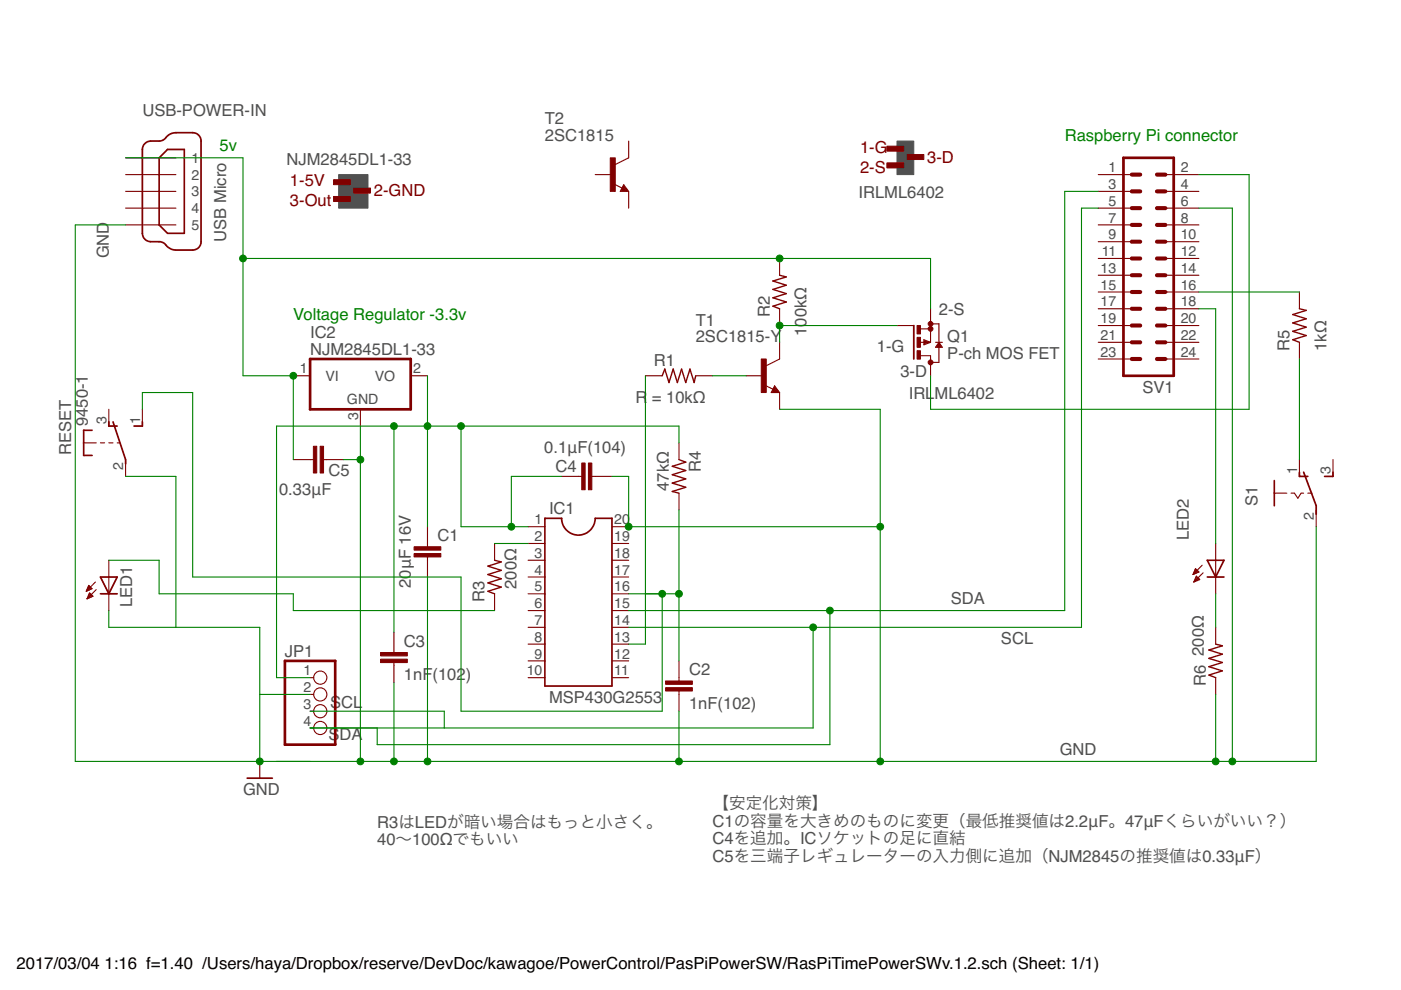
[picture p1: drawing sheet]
<svg xmlns="http://www.w3.org/2000/svg" width="297mm" height="210mm" viewBox="0 0 297 210" stroke-linecap="round" stroke-linejoin="round" font-family="sans-serif">
<g fill="#505050" stroke="#505050" stroke-width=".21">
<path d="M190.2 29.9h3.5v7.1h-3.5z"/>
<path d="M71.8 37h6.2v7.1h-6.2z"/>
</g>
<g fill="#800000" stroke="#800000" stroke-width=".21">
<path d="M188 34.5h3.6v1.1h-3.6z"/>
<path d="M192.3 32.8h3.6v1h-3.6z"/>
<path d="M188 31h3.6v1h-3.6z"/>
<path d="M70.7 41.7h3.6v1h-3.6z"/>
<path d="M75 39.9h3.5v1h-3.5z"/>
<path d="M70.7 38.1h3.6v1.1h-3.6z"/>
<path d="M194.4 74.4h.8v1.7h-.8z"/>
<path d="M194.4 69h.8v1.8h-.8z"/>
<path d="M194.4 71.5h.8v2.1h-.8z"/>
<path d="M161.4 76.1h1.1v7.1h-1.1z"/>
<path d="M87.8 117.4h5.7v.7h-5.7z"/>
<path d="M87.8 115.9h5.7v.7h-5.7z"/>
<path d="M141.1 145.8h5.7v.7h-5.7z"/>
<path d="M141.1 144.4h5.7v.7h-5.7z"/>
<path d="M80.7 139.8h5.7v.7h-5.7z"/>
<path d="M80.7 138.3h5.7v.8h-5.7z"/>
<path d="M124.8 98.2h.7v5.6h-.7z"/>
<path d="M123.3 98.2h.8v5.6h-.8z"/>
<path d="M66.4 94.6h.8v5.7h-.8z"/>
<path d="M67.9 94.6h.7v5.7h-.7z"/>
<path d="M129.4 33.5h1.1v7.1h-1.1z"/>
</g>
<g fill="none" stroke="#800000" stroke-width=".36">
<path d="M30.7 30.4l.9-.4 2.5-.1 .6-.3a3.4 3.4 0 0 1 2.6-1.5h3.6a1.77 1.77 0 0 1 1.7 1.8v21.3a1.77 1.77 0 0 1-1.7 1.8h-3.6a3.5 3.5 0 0 1-2.6-1.5l-.6-.2-2.1-.1a1.81 1.81 0 0 1-1.8-1.7v-17.8l.1-.7zM35.5 31.7h3.6v17.8h-3.6l-1.8-1.8v-14.2zM132.2 39.9l.2 .3h-.5l.3-.7 .7 .9h-1M193.7 69v7.1M196.6 72.6l-.6-.2v.3l.8-.1M199.1 72.9l.3 .6h-.7zM19.5 91.2h-1.8v5.4h1.8M23.1 89.5v.8h1.7M24 89.5l2.6 8v.8M30.2 89.5v.8h-1.8M164.2 82.5l.2 .4h-.5l.3-.7 .7 .9h-1M115.5 109.9h3.6a3.6 3.6 0 0 0 3.5 3.6 3.6 3.6 0 0 0 3.6-3.6h3.6v35.6h-14.3z"/>
<path d="M256 118.8h3.5l-1.8 3.5zM270.2 101.9v5.3M275.5 100.1v.9h1.8M276.4 100.1l2.7 7.1v1.8M282.6 100.1v.9h-1.8M21.3 122.3h3.5l-1.7 3.6zM21.3 125.9h3.5M256 122.3h3.5M52.4 165h5.3"/>
</g>
<g fill="none" stroke="#800000" stroke-width=".23">
<path d="M26.6 33.5h10.7M26.6 37h10.7M126.2 37h3.6M130.2 39l1.7 .9M132.2 39.2l1.1 1.4h-1.8zM133.3 29.9v3.6l-2.8 1.4M232.9 37h7.1M247.1 37h7.1M26.6 40.6h10.7M26.6 44.1h10.7M26.6 47.7h10.7M133.3 40.6v3.5"/>
<path d="M165.3 54.8v3.6M232.9 40.6h7.1M232.9 44.1h7.1M232.9 47.7h7.1M232.9 51.2h7.1M232.9 54.8h7.1M232.9 58.4h7.1M247.1 40.6h7.1M247.1 44.1h7.1M247.1 47.7h7.1M247.1 51.2h7.1M247.1 54.8h7.1"/>
<path d="M247.1 58.4h7.1M62.2 79.7h3.5M87.1 79.7h3.5M136.8 79.7h3.6M147.5 79.7h3.6M158.2 79.7h3.5M165.3 72.6v3.5l-2.8 1.5M165.3 65.5v3.5M190.2 69h3.5M195.2 75.4h2.1v4.3M195.2 72.6h2.1M195.2 69.7h2.1"/>
<path d="M195.9 72l1.4 .6-1.4 .5zM197.3 65.5v7.1M197.3 68.7h1.8v8.1h-1.8M198.4 72.6h1.4M199.1 72.6l.7 1h-1.4zM232.9 72.6h7.1M232.9 69h7.1M232.9 61.9h7.1M232.9 65.5h7.1M232.9 76.1h7.1M247.1 72.6h7.1M247.1 69h7.1"/>
<path d="M247.1 61.9h7.1M247.1 65.5h7.1M247.1 76.1h7.1M275.5 61.9v3.6M275.5 72.6v3.5M17.7 93.9h2.7M21.3 93.9h.9M23.1 86.8v3.5M23.1 93.9h.9M24.8 93.9h.6M26.6 97.5v3.5M30.2 86.8v3.5"/>
<path d="M62.2 97.5h4.3M68.6 97.5h4.3M76.4 86.8v3.5M144 93.9v3.6M162.2 81.7l1.7 .8M164.2 81.8l1.1 1.4h-1.8zM165.3 83.2v3.6M275.5 97.5v3.5M282.6 97.5v3.5M23.1 118.8v10.7M90.6 111.7v4.3M90.6 118.1v4.2"/>
<path d="M104.9 115.2v3.6M112 111.7h3.5M112 115.2h3.5M112 118.8h3.5M119.1 101h4.2M125.5 101h4.3M129.8 111.7h3.5M129.8 115.2h3.5M129.8 118.8h3.5M144 104.6v3.5M254.9 119.8l-2 2M257.7 115.2v10.7"/>
<path d="M270.2 104.6h2.6M273.7 104.6h.7l.8 1 .7-1h.5M277.3 104.6h.9M279.1 108.1v3.6M18.3 125.3h.2M18.4 125.1h.5M18.5 124.9h.8M18.5 126.9h.1M18.5 124.7h.9M18.6 126.7h.4M18.6 124.6h.6M18.6 126.6h.8"/>
<path d="M18.7 124.4h.4M18.7 126.4h.9M18.8 124.2h.1M18.8 126.2h.7M18.8 124.1l.7 .7-1.2 .6zM18.9 126h.4M18.9 125.8h.2M19 125.7l.7 .7-1.2 .6zM20.2 123.4l-1.9 2M20.4 125l-1.9 2M83.5 134.1v4.2M104.9 125.9v3.6"/>
<path d="M112 122.3h3.5M112 125.9h3.5M112 129.5h3.5M112 133h3.5M112 136.6h3.5M129.8 122.3h3.5M129.8 125.9h3.5M129.8 129.5h3.5M129.8 133h3.5M129.8 136.6h3.5M253 121.6h.3M253.1 121.5h.6"/>
<path d="M253.2 121.3h.9M253.2 123.3h.2M253.2 121.1h.8M253.2 123.1h.6M253.3 120.9h.5M253.3 122.9h1M253.4 120.7h.2M253.4 122.7h.8M253.5 120.6l.7 .7-1.3 .5zM253.5 122.6h.5M253.6 122.4h.3M253.6 122.2l-.5 1.2"/>
<path d="M253.6 122.2l.8 .7-1.3 .5M253.6 122.2h.1M255.1 121.5l-2 1.9M257.7 133v3.6M65.7 143.7h.8M65.7 147.2h.8M65.7 150.8h.8M65.7 154.3h.8M83.5 140.5v4.2M112 140.1h3.5M112 143.7h3.5M129.8 140.1h3.5"/>
<path d="M129.8 143.7h3.5M144 140.1v4.3M144 146.5v4.3M257.7 143.7v3.5M55.1 161.4v3.6"/>
<circle cx="67.9" cy="143.7" r="1.4"/>
<circle cx="67.9" cy="150.8" r="1.4"/>
<circle cx="67.9" cy="154.3" r="1.4"/>
<circle cx="67.9" cy="147.2" r="1.4"/>
</g>
<g fill="#800000" stroke="#800000" stroke-width=".21">
<circle cx="197.3" cy="68.7" r=".51"/>
<circle cx="197.3" cy="69.7" r=".51"/>
<circle cx="197.3" cy="76.8" r=".51"/>
</g>
<path d="M238.2 33.5h10.7v46.2h-10.7zM65.7 76.1h21.4v10.7h-21.4zM60.4 140.1h10.7v17.8h-10.7z" fill="none" stroke="#800000" stroke-width=".57"/>
<path d="M165.3 58.4l1.4 .3-2.8 .9 2.8 .9-2.8 .9 2.8 .9-2.8 .8 2.8 .9-2.8 .9 1.4 .6M140.4 79.7l.5-1.4 .9 2.8 .9-2.8 .9 2.8 .9-2.8 .9 2.8 .9-2.8 .9 2.8 .3-1.4M275.5 65.5l1.4 .3-2.8 .9 2.8 .9-2.8 .9 2.8 .9-2.8 .9 2.8 .8-2.8 .9 1.4 .6M144 97.5l1.4 .5-2.9 .9 2.9 .9-2.9 .8 2.9 .9-2.9 .9 2.9 .9-2.9 .9 1.5 .4M104.9 118.8l1.4 .3-2.9 .9 2.9 .9-2.9 .9 2.9 .9-2.9 .9 2.9 .9-2.9 .9 1.5 .5M257.7 136.6l1.5 .3-2.9 .9 2.9 .9-2.9 .9 2.9 .9-2.9 .9 2.9 .8-2.9 .9 1.4 .6" fill="none" stroke="#800000" stroke-width=".3"/>
<g fill="none" stroke="#800000" stroke-width=".87">
<path d="M240 37h1.7M245.3 37h1.8M240 44.1h1.7M240 40.6h1.7M240 51.2h1.7M240 47.7h1.7M240 58.4h1.7M240 54.8h1.7M245.3 44.1h1.8M245.3 40.6h1.8M245.3 51.2h1.8M245.3 47.7h1.8"/>
<path d="M245.3 58.4h1.8M245.3 54.8h1.8M240 61.9h1.7M240 69h1.7M240 65.5h1.7M240 76.1h1.7M240 72.6h1.7M245.3 61.9h1.8M245.3 69h1.8M245.3 65.5h1.8M245.3 76.1h1.8M245.3 72.6h1.8"/>
</g>
<g fill="none" stroke="#008000" stroke-width=".23">
<path d="M26.6 33.5h24.9v46.2h10.7v17.8M254.2 37h10.6v49.8h-67.5v-7.1M26.6 47.7h-10.6v113.7h263.1v-49.7M51.5 54.8h145.8v10.7M232.9 44.1h-3.6v88.9h-96M232.9 40.6h-7.2v88.9h-92.4M254.2 44.1h7.1v117.3M90.6 79.7v32M136.8 79.7v56.9h-3.5M151.1 79.7h7.1M190.2 69h-24.9v3.6M254.2 65.5h3.5v49.7"/>
<path d="M254.2 61.9h21.3M275.5 76.1v21.4M30.2 86.8v-3.6h10.7v39.1h56.8v28.5h42.7v-24.9M72.9 97.5h3.5M76.4 90.3v71.1M83.5 90.3v43.8M97.7 90.3v21.4h14.3M144 93.9v-3.6h-85.4v53.4h7.1M165.3 86.8h21.3v74.6M23.1 118.8h10.6v7.1h28.5v3.6h42.7M26.6 101h10.7v32M104.9 115.2h7.1"/>
<path d="M119.1 101h-10.7v10.7M129.8 101h3.5v10.7h53.3M144 108.1v32M23.1 129.5v3.5h32v28.4M90.6 122.3v39.1M133.3 125.9h10.7M172.4 133v21.3h-106.7M176 129.5v28.4h-96v-3.6M257.7 125.9v7.1M55.1 147.2h10.6M65.7 150.8h28.5v3.5M83.5 144.7v16.7"/>
<path d="M144 150.8v10.6M257.7 147.2v14.2"/>
</g>
<g fill="#008000" stroke="#008000" stroke-width=".21">
<circle cx="97.7" cy="90.3" r=".72"/>
<circle cx="90.6" cy="90.3" r=".72"/>
<circle cx="83.5" cy="90.3" r=".72"/>
<circle cx="108.4" cy="111.7" r=".72"/>
<circle cx="76.4" cy="161.4" r=".72"/>
<circle cx="55.1" cy="161.4" r=".72"/>
<circle cx="186.6" cy="161.4" r=".72"/>
<circle cx="144" cy="161.4" r=".72"/>
<circle cx="90.6" cy="161.4" r=".72"/>
<circle cx="83.5" cy="161.4" r=".72"/>
<circle cx="133.3" cy="111.7" r=".72"/>
<circle cx="186.6" cy="111.7" r=".72"/>
<circle cx="76.4" cy="97.5" r=".72"/>
<circle cx="261.3" cy="161.4" r=".72"/>
<circle cx="257.7" cy="161.4" r=".72"/>
<circle cx="140.4" cy="125.9" r=".72"/>
<circle cx="144" cy="125.9" r=".72"/>
<circle cx="165.3" cy="69" r=".72"/>
<circle cx="176" cy="129.5" r=".72"/>
<circle cx="51.5" cy="54.8" r=".72"/>
<circle cx="165.3" cy="54.8" r=".72"/>
<circle cx="62.2" cy="79.7" r=".72"/>
<circle cx="172.4" cy="133" r=".72"/>
</g>
<g font-size="3.5" fill="#505050">
<text x="30.2" y="24.6">USB-POWER-IN</text>
<text x="115.5" y="29.9">2SC1815</text>
<text x="115.5" y="26.4">T2</text>
<text x="60.8" y="34.9">NJM2845DL1-33</text>
<text x="182" y="42">IRLML6402</text>
<text x="48" y="51.2" transform="rotate(-90 48 51.2)">USB Micro</text>
<text x="23.1" y="54.8" transform="rotate(-90 23.1 54.8)">GND</text>
<text x="65.7" y="71.7">IC2</text>
<text x="147.5" y="69">T1</text>
<text x="163.2" y="67.2" transform="rotate(-90 163.2 67.2)">R2</text>
<text x="171" y="71.2" transform="rotate(-90 171 71.2)">100kΩ</text>
<text x="199.1" y="66.9">2-S</text>
<text x="65.7" y="75.2">NJM2845DL1-33</text>
<text x="138.6" y="77.6">R1</text>
<text x="147.5" y="72.6">2SC1815-Y</text>
<text x="185.9" y="74.7">1-G</text>
<text x="200.8" y="76.1">P-ch MOS FET</text>
<text x="200.8" y="72.6">Q1</text>
<text x="273.4" y="74.3" transform="rotate(-90 273.4 74.3)">R5</text>
<text x="281.2" y="74.4" transform="rotate(-90 281.2 74.4)">1kΩ</text>
<text x="190.9" y="80">3-D</text>
<text x="242.2" y="83.2">SV1</text>
<text x="134.7" y="85.4">R</text>
<text x="138.2" y="85.4">= 10kΩ</text>
<text x="192.7" y="84.7">IRL</text>
<text x="198.1" y="84.7">ML6402</text>
<text x="18.6" y="90.3" transform="rotate(-90 18.6 90.3)">9450-1</text>
<text x="15.1" y="96.6" transform="rotate(-90 15.1 96.6)">RESET</text>
<text x="69.7" y="100.8">C5</text>
<text x="115.4" y="96">0.1μF(104)</text>
<text x="117.8" y="100.1">C4</text>
<text x="148.6" y="100.2" transform="rotate(-90 148.6 100.2)">R4</text>
<text x="59.2" y="104.9">0.33μF</text>
<text x="141.8" y="104.1" transform="rotate(-90 141.8 104.1)">47kΩ</text>
<text x="266.6" y="107.2" transform="rotate(-90 266.6 107.2)">S1</text>
<text x="116.4" y="109">IC1</text>
<text x="92.8" y="114.7">C1</text>
<text x="252" y="114.5" transform="rotate(-90 252 114.5)">LED2</text>
<text x="87.1" y="124.7" transform="rotate(-90 87.1 124.7)">20μF 16V</text>
<text x="109.5" y="124.8" transform="rotate(-90 109.5 124.8)">200Ω</text>
<text x="28.1" y="128.7" transform="rotate(-90 28.1 128.7)">LED1</text>
<text x="102.8" y="127.7" transform="rotate(-90 102.8 127.7)">R3</text>
<text x="201.6" y="128">SDA</text>
<text x="85.7" y="137.1">C3</text>
<text x="212.2" y="136.6">SCL</text>
<text x="60.4" y="139.2">JP1</text>
<text x="146.1" y="143.1">C2</text>
<text x="255.2" y="139.1" transform="rotate(-90 255.2 139.1)">200Ω</text>
<text x="85.7" y="144.2">1nF(102</text>
<text x="98.7" y="144.2">)</text>
<text x="116.4" y="149">MSP430G2553</text>
<text x="255.6" y="145.4" transform="rotate(-90 255.6 145.4)">R6</text>
<text x="70" y="150.1">SCL</text>
<text x="146.1" y="150.2">1nF(102)</text>
<text x="69.7" y="156.8">S</text>
<text x="72" y="156.8">DA</text>
<text x="224.7" y="160">GND</text>
<text x="51.5" y="168.6">GND</text>
<text x="151.1" y="171.6">【安定化対策】</text>
<text x="80" y="175.5">R3はLEDが暗い場合はもっと⼩さく。</text>
<text x="80" y="179.2">40〜100Ωでもいい</text>
<text x="151.1" y="175.3">C1の容量を⼤きめのものに変更（最低推奨値は2.2μF。47μFくらいがいい？）</text>
<text x="151.1" y="179.1">C4を追加。ICソケットの⾜に直結</text>
<text x="151.1" y="182.8">C5を三端⼦レギュレーターの⼊⼒側に追加（NJM2845の推奨値は0.33μF）</text>
</g>
<g font-size="3.5" fill="#008000">
<text x="225.7" y="29.9">Raspberry Pi connector</text>
<text x="46.5" y="32">5v</text>
<text x="62.2" y="67.9">Voltage Regulator -3.3v</text>
</g>
<g font-size="3.5" fill="#800000">
<text x="182.4" y="32.4">1-G</text>
<text x="196.6" y="34.5">3-D</text>
<text x="61.5" y="39.5">1-5V</text>
<text x="79.3" y="41.6">2-GND</text>
<text x="182.4" y="36.7">2-S</text>
<text x="61.5" y="43.8">3-Out</text>
</g>
<g font-size="3.5">
<text x="3.5" y="205.4">2017/03/04</text>
<text x="22.2" y="205.4">1:16 f=1.40 /Users/haya/Dropbox/reserve/DevDoc/kawagoe/PowerControl/PasPiPowerSW/RasPiTimePowerSWv.1.2.sch (Sheet: 1/1)</text>
</g>
<g font-size="3" fill="#505050">
<text x="40.6" y="34.5">1</text>
<text x="40.6" y="38.1">2</text>
<text x="40.6" y="41.6">3</text>
<text x="235" y="36.5">1</text>
<text x="235" y="40.1">3</text>
<text x="250.3" y="36.5">2</text>
<text x="250.3" y="40.1">4</text>
<text x="40.6" y="45.2">4</text>
<text x="235" y="43.6">5</text>
<text x="235" y="47.2">7</text>
<text x="250.3" y="43.6">6</text>
<text x="250.3" y="47.2">8</text>
<text x="40.6" y="48.8">5</text>
<text x="235" y="50.7">9</text>
<text x="250.3" y="50.7">10</text>
<text x="233.3" y="57.9">13</text>
<text x="233.6" y="54.3">11</text>
<text x="250.3" y="54.3">12</text>
<text x="250.3" y="57.9">14</text>
<text x="233.3" y="61.4">15</text>
<text x="233.3" y="65">17</text>
<text x="250.3" y="61.4">16</text>
<text x="250.3" y="65">18</text>
<text x="233.3" y="68.5">19</text>
<text x="250.3" y="68.5">20</text>
<text x="233.3" y="72.1">21</text>
<text x="233.3" y="75.6">23</text>
<text x="250.3" y="72.1">22</text>
<text x="250.3" y="75.6">24</text>
<text x="63.6" y="79.2">1</text>
<text x="69" y="80.7">VI</text>
<text x="79.5" y="80.8">VO</text>
<text x="87.6" y="79.2">2</text>
<text x="22.6" y="89.8" transform="rotate(-90 22.6 89.8)">3</text>
<text x="29.7" y="89.8" transform="rotate(-90 29.7 89.8)">1</text>
<text x="73.6" y="85.7">GND</text>
<text x="75.9" y="89" transform="rotate(-90 75.9 89)">3</text>
<text x="26.1" y="99.6" transform="rotate(-90 26.1 99.6)">2</text>
<text x="275" y="100.5" transform="rotate(-90 275 100.5)">1</text>
<text x="282.1" y="100.5" transform="rotate(-90 282.1 100.5)">3</text>
<text x="113.3" y="111.2">1</text>
<text x="130.2" y="111.2">20</text>
<text x="278.6" y="110.3" transform="rotate(-90 278.6 110.3)">2</text>
<text x="113.3" y="114.7">2</text>
<text x="113.3" y="118.3">3</text>
<text x="130.2" y="118.3">18</text>
<text x="130.2" y="114.7">19</text>
<text x="113.3" y="121.8">4</text>
<text x="113.3" y="125.4">5</text>
<text x="130.2" y="125.4">16</text>
<text x="130.2" y="121.8">17</text>
<text x="113.3" y="129">6</text>
<text x="130.2" y="129">15</text>
<text x="113.3" y="132.5">7</text>
<text x="113.3" y="136.1">8</text>
<text x="130.2" y="136.1">13</text>
<text x="130.2" y="132.5">14</text>
<text x="64.4" y="143.2">1</text>
<text x="111.7" y="143.2">10</text>
<text x="113.3" y="139.6">9</text>
<text x="130.2" y="143.2">11</text>
<text x="130.2" y="139.6">12</text>
<text x="64.4" y="146.7">2</text>
<text x="64.4" y="150.3">3</text>
<text x="64.4" y="153.8">4</text>
</g>
</svg>
